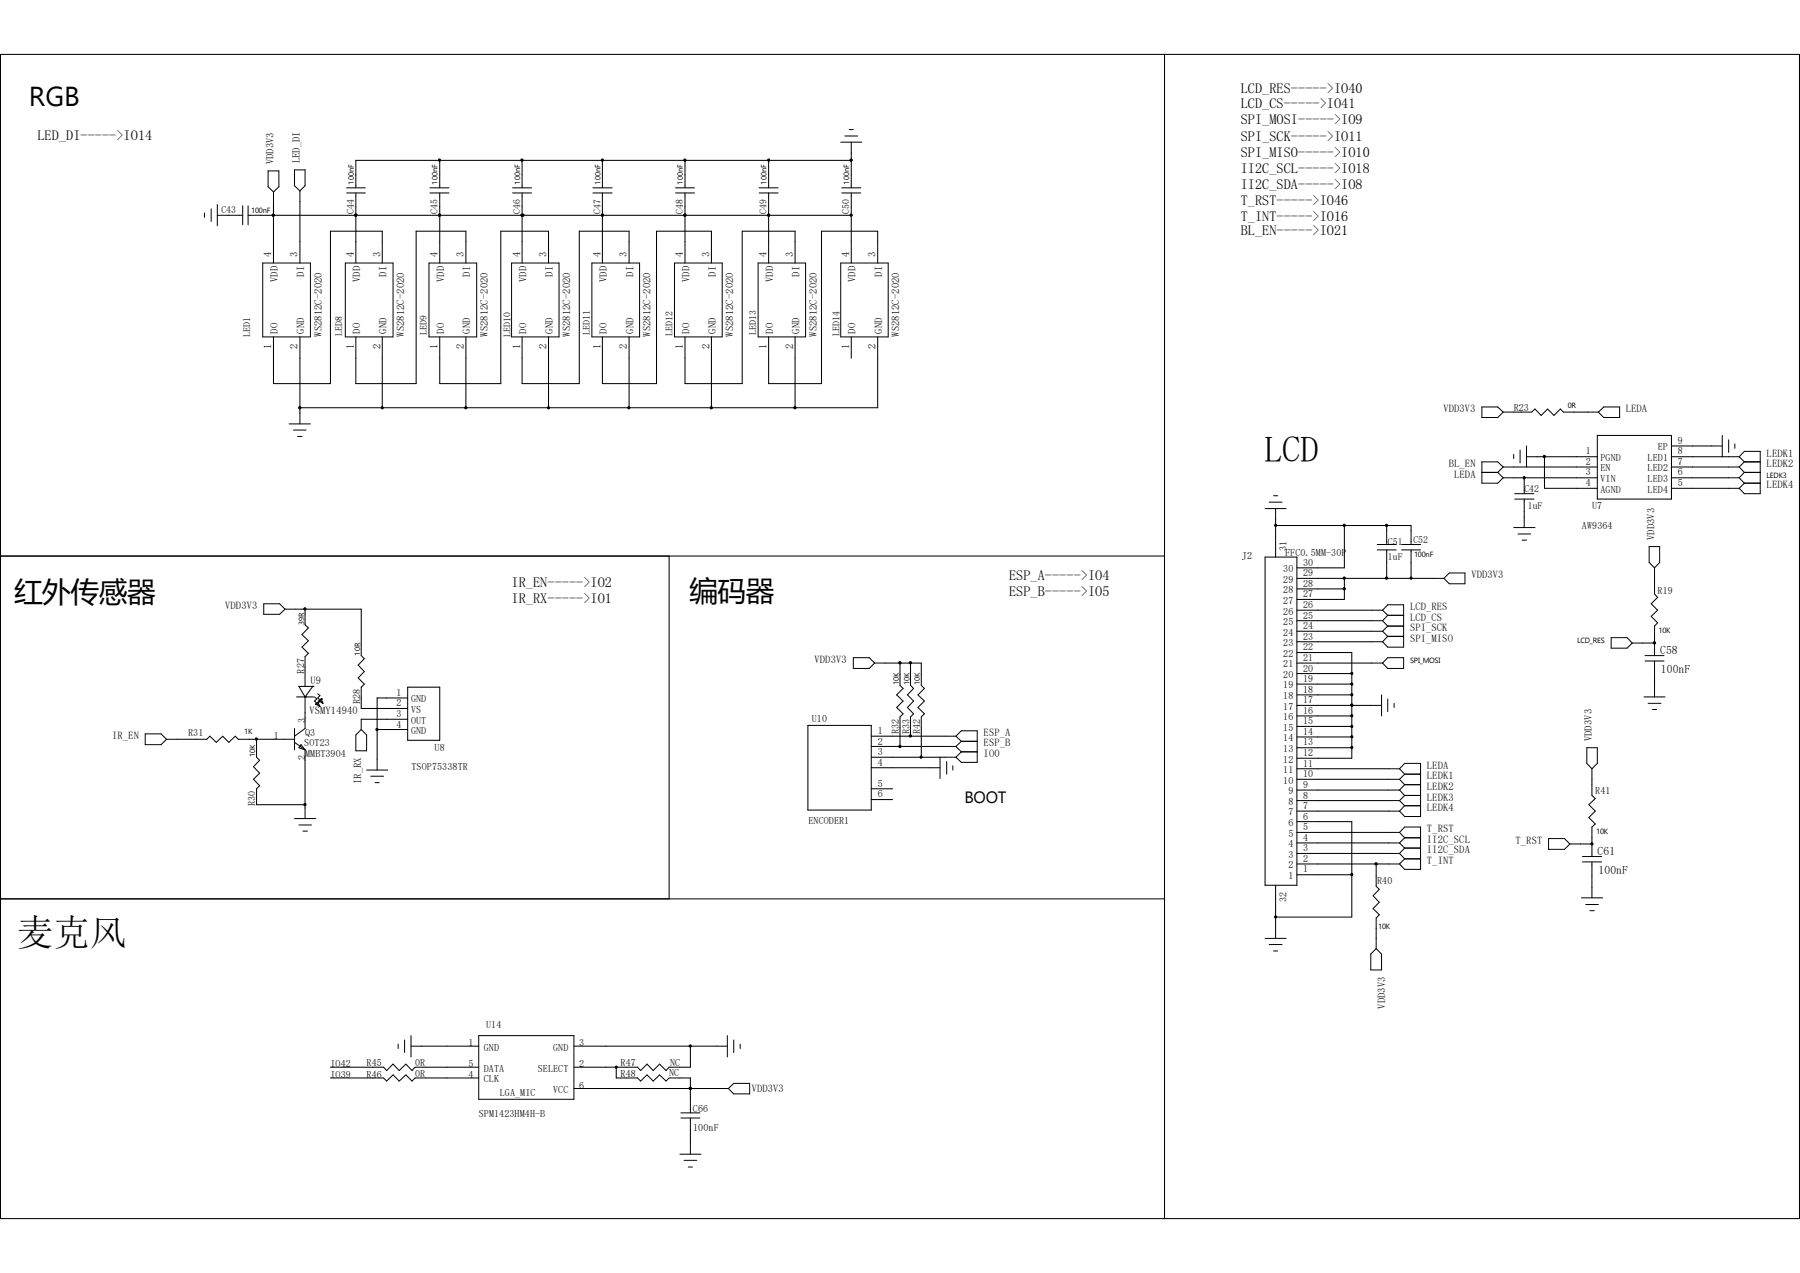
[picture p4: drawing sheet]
<svg xmlns="http://www.w3.org/2000/svg" width="297mm" height="210mm" viewBox="0 0 297 210" stroke-linecap="round" stroke-linejoin="round" font-family="sans-serif">
<g fill="none" stroke="#000" stroke-width=".17">
<path d="M.1 9h296.8v192h-296.8zM192.2 9v192M33.7 35.1v.8M34.8 34.5v2M35.9 35.5h4.1M35.9 33.7v3.6M40 34v3.1M40.9 35.5h99.6M40.9 34v3.1M44.2 28.2h1.8v2.6l-.9 .9-.9-.9zM45.1 35.5h.1M45.1 31.7v11.7"/>
<path d="M48.6 28h1.7v2.6l-.8 .9-.9-.9zM49.5 31.5v11.9M57.2 31.8h3.1M57.2 31h3.1M58.7 35.5h.1M58.7 31.8v11.6M71 31.8h3.1M71 31h3.1M72.6 35.5h.1M72.6 26.5v4.5M72.6 31.8v11.6M84.6 31.8h3.1"/>
<path d="M84.6 31h3.1M86.1 26.5v4.5M86.1 31.8v11.6M97.8 31.8h3.2M97.8 31h3.2M99.4 35.5h.1M99.4 26.5v4.5M99.4 31.8v11.6M111.5 31.8h3.1M111.5 31h3.1M113 35.5h.1M113 26.5v4.5"/>
<path d="M113 31.8v11.6M125.3 31.8h3.1M125.3 31h3.1M126.8 35.5h.1M126.8 26.5v4.5M126.8 31.8v11.6M138.7 23.5h3.5M138.9 31.8h3.1M138.9 31h3.1M139.4 22.4h2.1M140.1 21.4h.7M140.5 26.5h-81.8v4.5"/>
<path d="M140.5 23.5v7.5M140.5 31.8v11.6M43.3 43.4h7.9v12.2h-7.9zM49.5 55.6v14.3M57 43.4h7.9v12.2h-7.9zM63.1 43.4v-5.3h-8.6v25.2h-9.4v-7.7M63.1 55.6v11.7M70.8 43.4h7.9v12.2h-7.9zM76.9 43.4v-5.3h-8.2v25.2h-10v-7.7M76.9 55.6v11.7M84.4 43.4h7.8v12.2h-7.8zM90.5 43.4v-5.3h-7.9v25.2h-10v-7.7"/>
<path d="M90.5 55.6v11.7M97.7 43.4h7.8v12.2h-7.8zM103.8 43.4v-5.3h-8.2v25.2h-9.5v-7.7M103.8 55.6v11.7M111.3 43.4h7.9v12.2h-7.9zM117.4 43.4v-5.3h-9.1v25.2h-8.9v-7.7M117.4 55.6v11.7M125.1 43.4h7.8v12.2h-7.8zM131.2 43.4v-5.3h-8.7v25.2h-9.5v-7.7M131.2 55.6v11.7M138.7 43.4h7.9v12.2h-7.9zM140.5 55.6v3.5"/>
<path d="M144.8 43.4v-5.3h-9.2v25.2h-8.8v-7.7M144.8 55.6v11.7h-95.3M47.7 69.9h3.5M48.4 71h2.1M49.1 72h.7M244.5 77.9h2.6M244.5 67.1h2.6l.9 .9-.9 .9h-2.6zM247.1 77.9l.9 .9M248 77h15.6M248 78.8h15.6M248 68h4.7l.6-.5 1 1 1.1-1 1 1 1.1-1 .5 .5h5.7M248 77l-.9-.8h-2.6v3.5h2.6l.9-.9"/>
<path d="M248 77l-.9 .9M249.8 75v.6M250.8 74.3v2.1M251.5 78.8v2.6M251.9 75.4h11.7M251.9 73.6v3.4M254.8 75.4v5.2h8.8M263.6 71.8h12.2v10.5h-12.2zM263.7 68l.9-.9h2.7v1.8h-2.7zM275.8 75.4h11.2M275.8 77h11.2M275.8 78.8h11.2"/>
<path d="M275.8 73.6h8.4M284.2 71.8v3.6M285.2 72.6v2M286.3 73.2v.8M287 75.4l.8-.9h2.6v6.9h-2.6l-.8-.8M287 78.8l.8 .9M287 75.4l.8 .8M287 77l.8 .9M287.8 79.7h2.6M287.8 77.9h2.6M287.8 77.9l-.8 .9M287.8 76.2h2.6"/>
<path d="M287.8 76.2l-.8 .8M287.8 79.7l-.8 .9M.1 91.7h192.1M43.5 99.6h2.6l.9 .9-.9 .8h-2.6zM110.4 91.7v56.6M208.7 91.9h5.3v54.1h-5.3zM208.7 83.9h3.5M209.4 82.8h2.1M210.1 81.8h.7M210.5 86.7h22.3v3.1M210.5 83.9v8M214 97.2h7.8"/>
<path d="M214 95.4h24.3M221.8 95.4v3.5h-7.8M221.8 86.7v7h-7.8M227.2 89.8h3.2M227.2 90.7h3.2M228.8 95.4h.1M228.8 86.7v3.1M228.8 90.7v4.7M231.3 89.8h3.1M231.3 90.7h3.1M232.8 90.7v4.7M238.3 95.4l.8-.9h2.6v1.8h-2.6z"/>
<path d="M249.8 87h3.5M249.9 82.3h3.2M249.9 81.4h3.2M250.5 88.1h2.1M251.2 89.1h.7M251.5 82.3v4.7M272.1 90.2h1.8v2.6l-.9 .9-.9-.9zM273 93.7v4.3l.5 .6-1 1 1 1.1-1 1 1 1-.5 .6v4.9M275.8 80.6h11.2M47 100.5h12.6v7.7l.5 .5-1 1 1 1.1-1 1 1 1.1-.5 .5v3.5h7.7M48.9 115h2.8M50.3 115h.1"/>
<path d="M50.3 100.5v2.6l.6 .5-1.1 1.1 1.1 1-1.1 1.1 1.1 1-.6 .5v4.9M50.3 115v5.2l-1.7 1.3M51.6 113.2h.1M51.6 113.2h-2.3l1 1.8M51.6 113.2l-1.3 1.8M51.9 115l.4 .3-.4 .4 .9 .8M52.1 116.2h.1M52.1 116.2l.7 .3M52.5 115.9h.1M52.5 114.5l.3 .3-.3 .3 .8 .9M52.5 115.9l.3 .6M52.5 115.9l-.4 .3"/>
<path d="M52.6 115.7h.1M52.6 115.7l.7 .3M53 115.3h.1M53 115.3l.3 .7M53 115.3l-.4 .4M67.3 113.4h5.3v8.7h-5.3zM67.3 115.1h-5.1v11.9M67.3 118.7h-7.7v1.7M133.3 119.7h10.5v13.9h-10.5zM140.8 108.5h2.6l.9 .9-.9 .9h-2.6zM144.3 109.4h7.7v3.7l.5 .5-1 1 1 1.1-1 1 1 1.1-.5 .5v6.6M148.5 109.4h.1"/>
<path d="M148.5 109.4v3.7l.5 .5-1 1 1 1.1-1 1 1 1.1-.5 .5v4.8M150.2 109.4v3.7l.5 .5-1 1 1 1.1-1 1 1 1.1-.5 .5v3.2M214 107.7h9.1v17.4h-9.1M214 119.8h9.1M214 118.1h9.1M214 116.4h14M214 114.6h9.1M214 112.9h9.1M214 111.1h9.1M214 109.4h14.1M214 105.9h14.1M214 104.1h14.1"/>
<path d="M214 102.4h14.1M214 100.7h14.1M223.1 116.4h.1M228 114.6v3.5M228.1 100.7l.9 .8M228.1 100.7l.9-.9h2.6v7h-2.6l-.9-.9M228.1 102.4l.9 .9M228.1 104.1l.9 .9M229 101.5h2.6M229 108.5h2.6v1.8h-2.6l-.9-.9zM229 103.3h2.6M229 101.5l-.9 .9"/>
<path d="M229 105h2.6M229 103.3l-.9 .8M229 105l-.9 .9M229 115.3v2.1M230 116v.7M265.9 105.2h2.6l.8 .9-.8 .8h-2.6zM269.3 106.1h3.7M271.3 115h3.4M271.4 109.1h3.2M271.4 108.2h3.2M271.9 116h2.2M272.7 117.1h.6"/>
<path d="M273 106.1h.1M273 109.1v5.9M24 121.1h2.6l.9 .9-.9 .9h-2.6zM27.5 122h6.6l.5-.5 1.1 1 1-1 1.1 1 1-1 .5 .5h9.3M42.3 122v2.9l.5 .5-1 1.1 1 1.1-1 1 1 1-.5 .5v2.7h8M48.6 122.5l1.7 1.2M48.6 120.2v3.5M48.6 135h3.5M49.3 136.1h2.1M49.7 122.9l.6 .8-1-.3zM50 137.1h.7M50.3 123.7v11.3"/>
<path d="M58.7 121.2l.9-.8 .9 .8v2.7h-1.8zM60.5 127h3.5M61.2 128.1h2.1M61.9 129.1h.7M62.2 120.4h5.1M143.8 121.5h13.9M143.8 123.1h13.9M143.8 124.9h13.9M143.8 126.7h11.3M143.8 130.1h3.5M143.8 131.9h3.5M155.1 124.9v3.5"/>
<path d="M156.2 125.6v2.1M157.2 126.3v.7M157.7 121.5l.9 .8M157.7 121.5l.9-.9h2.6v5.2h-2.6l-.9-.9M157.7 123.1l.9 .9M158.6 122.3h2.6M158.6 124h2.6M158.6 122.3l-.9 .8M158.6 124l-.9 .9M214 139.1h16.9M214 137.3h16.9M214 135.6h9.1v15.7h-12.6"/>
<path d="M214 133.8h16.9M214 132.1h16.9M214 130.3h16.9M214 128.6h16.9M214 126.8h16.9M214 123.4h9.1M214 121.6h9.1M230.9 126.8l.9 .9M230.9 126.8l.9-.9h2.6v8.8h-2.6l-.9-.9M230.9 137.3l.9-.9h2.6v7h-2.6l-.9-.9M230.9 128.6l.9 .9M230.9 130.3l.9 .9"/>
<path d="M230.9 132.1l.9 .8M230.9 137.3l.9 .9M230.9 139.1l.9 .8M231.8 127.7h2.6M231.8 129.5h2.6M231.8 127.7l-.9 .9M231.8 131.2h2.6M231.8 129.5l-.9 .8M231.8 132.9h2.6M231.8 131.2l-.9 .9M231.8 132.9l-.9 .9M231.8 138.2h2.6"/>
<path d="M231.8 139.9h2.6M231.8 138.2l-.9 .9M231.8 139.9l-.9 .9M255.5 138.3h2.6l.9 .9-.9 .9h-2.6zM259 139.2h3.7M261.8 123.4h1.8v2.5l-.9 .9-.9-.9zM262.7 139.2h.1M262.7 126.8v4.4l.5 .5-1 1.1 1 1-1 1.1 1 1-.5 .5v4.9M.1 148.3h192.1M208.7 154.8h3.5M209.4 155.8h2.1M210.1 156.9h.7"/>
<path d="M210.5 146v8.8M214 144.3h9.1M214 142.5h16.9M214 140.8h16.9M227.1 142.5h.1M227.1 142.5v3.7l.5 .5-1 1.1 1 1-1 1.1 1 1-.5 .6v5M227.1 156.5l.9 .9v2.6h-1.8v-2.6zM230.9 140.8l.9 .9M231.8 141.7h2.6M231.8 141.7l-.9 .8M260.9 148.1h3.6M261.1 142.2h3.2"/>
<path d="M261.1 141.3h3.2M261.7 149.2h2M262.3 150.2h.8M262.7 142.2v5.9M54.5 177.8h8.8l.5 .6 1.1-1.1 1 1.1 1.1-1.1 1 1.1 .5-.6h10.5M54.5 176.1h8.8l.5 .5 1.1-1 1 1 1.1-1 1 1 .5-.5h10.5M65.7 172.3v.7M66.8 171.6v2.1M67.8 172.6h11.2M67.8 170.9v3.5M79 170.9h15.7v10.5h-15.7zM94.7 172.6h25.3"/>
<path d="M94.7 179.6h25.5M101.7 176.1v1.7h3.5l.5 .6 1.1-1.1 1 1.1 1-1.1 1.1 1.1 .5-.6h3.5v5.8M113.9 179.6h.1M113.9 172.6v3.5h-3.5l-.5 .5-1.1-1-1 1-1-1-1.1 1-.5-.5h-10.5M120 170.9v3.5M120.2 179.6l.9-.9h2.6v1.8h-2.6zM121.1 171.6v2.1M122.1 172.3v.7M112.2 190.4h3.5M112.4 183.6h3.1M112.4 184.4h3.1M112.9 191.4h2.1"/>
<path d="M113.6 192.5h.7M113.9 184.4v6"/>
</g>
<g fill="#000" stroke="#000" stroke-width=".17">
<circle cx="45.1" cy="35.5" r=".18"/>
<circle cx="58.7" cy="35.5" r=".19"/>
<circle cx="72.5" cy="35.5" r=".18"/>
<circle cx="72.5" cy="26.4" r=".18"/>
<circle cx="86.1" cy="35.5" r=".19"/>
<circle cx="86.1" cy="26.4" r=".19"/>
<circle cx="86.3" cy="35.5" r=".18"/>
<circle cx="99.4" cy="35.5" r=".18"/>
<circle cx="99.4" cy="26.4" r=".18"/>
<circle cx="113" cy="35.5" r=".19"/>
<circle cx="113" cy="26.4" r=".19"/>
<circle cx="126.8" cy="35.5" r=".18"/>
<circle cx="126.8" cy="26.4" r=".18"/>
<circle cx="140.4" cy="26.4" r=".19"/>
<circle cx="140.4" cy="35.5" r=".19"/>
<circle cx="49.5" cy="67.3" r=".19"/>
<circle cx="63.1" cy="67.3" r=".18"/>
<circle cx="76.9" cy="67.3" r=".19"/>
<circle cx="90.5" cy="67.3" r=".18"/>
<circle cx="103.7" cy="67.3" r=".18"/>
<circle cx="117.4" cy="67.3" r=".19"/>
<circle cx="131.2" cy="67.3" r=".19"/>
<circle cx="251.5" cy="78.8" r=".18"/>
<circle cx="254.8" cy="75.3" r=".19"/>
<circle cx="210.5" cy="86.7" r=".18"/>
<circle cx="221.8" cy="86.7" r=".19"/>
<circle cx="221.8" cy="95.4" r=".19"/>
<circle cx="221.8" cy="97.1" r=".19"/>
<circle cx="228.8" cy="86.7" r=".19"/>
<circle cx="228.8" cy="95.4" r=".19"/>
<circle cx="232.8" cy="95.4" r=".18"/>
<circle cx="50.3" cy="100.5" r=".19"/>
<circle cx="148.5" cy="109.3" r=".19"/>
<circle cx="150.2" cy="109.3" r=".19"/>
<circle cx="223" cy="111.1" r=".18"/>
<circle cx="223" cy="116.3" r=".18"/>
<circle cx="223" cy="119.8" r=".18"/>
<circle cx="223" cy="112.9" r=".18"/>
<circle cx="223" cy="114.6" r=".18"/>
<circle cx="223" cy="118.1" r=".18"/>
<circle cx="273" cy="106" r=".19"/>
<circle cx="42.3" cy="121.9" r=".18"/>
<circle cx="50.3" cy="132.7" r=".19"/>
<circle cx="62.2" cy="120.4" r=".19"/>
<circle cx="148.5" cy="123.1" r=".19"/>
<circle cx="150.2" cy="121.4" r=".19"/>
<circle cx="152" cy="124.9" r=".18"/>
<circle cx="223" cy="123.3" r=".18"/>
<circle cx="223" cy="121.6" r=".18"/>
<circle cx="262.7" cy="139.2" r=".18"/>
<circle cx="210.5" cy="151.3" r=".18"/>
<circle cx="223" cy="144.3" r=".18"/>
<circle cx="227.1" cy="142.5" r=".19"/>
<circle cx="101.7" cy="176.1" r=".18"/>
<circle cx="113.9" cy="172.6" r=".19"/>
<circle cx="113.9" cy="179.6" r=".19"/>
</g>
<g font-size="6">
<text x="208.6" y="76.2">LCD</text>
<text x="2.8" y="155.8">麦克风</text>
</g>
<g font-size="4.7">
<text x="2.3" y="99.4">红外传感器</text>
<text x="113.7" y="99.2">编码器</text>
</g>
<text font-size="4.5" x="4.8" y="17.5">RGB</text>
<text font-size="2.7" x="159.1" y="132.4">BOOT</text>
<g font-size="2.4">
<text x="204.7" y="15.3">LCD_RES-----&gt;IO40</text>
<text x="204.7" y="17.9">LCD_CS-----&gt;IO41</text>
<text x="6.2" y="23.1">LED_DI-----&gt;IO14</text>
<text x="204.7" y="20.5">SPI_MOSI-----&gt;IO9</text>
<text x="204.7" y="23.3">SPI_SCK-----&gt;IO11</text>
<text x="204.7" y="25.9">SPI_MISO-----&gt;IO10</text>
<text x="204.7" y="28.5">II2C_SCL-----&gt;IO18</text>
<text x="204.7" y="31.2">II2C_SDA-----&gt;IO8</text>
<text x="204.7" y="33.7">T_RST-----&gt;IO46</text>
<text x="204.7" y="36.4">T_INT-----&gt;IO16</text>
<text x="204.7" y="38.8">BL_EN-----&gt;IO21</text>
<text x="166.5" y="95.8">ESP_A-----&gt;IO4</text>
<text x="84.4" y="96.8">IR_EN-----&gt;IO2</text>
<text x="84.4" y="99.4">IR_RX-----&gt;IO1</text>
<text x="166.5" y="98.4">ESP_B-----&gt;IO5</text>
</g>
<g font-size="1.9">
<text x="273.9" y="107.9">C58</text>
<text x="274.1" y="111">100nF</text>
<text x="263.6" y="141.1">C61</text>
<text x="263.8" y="144.2">100nF</text>
</g>
<g font-size="1.7">
<text x="45.1" y="27.1" transform="rotate(-90 45.1 27.1)">VDD3V3</text>
<text x="49.5" y="27" transform="rotate(-90 49.5 27)">LED_DI</text>
<text x="44.7" y="42.3" transform="rotate(-90 44.7 42.3)">4</text>
<text x="45.8" y="46.6" transform="rotate(-90 45.8 46.6)">VDD</text>
<text x="49.1" y="42.3" transform="rotate(-90 49.1 42.3)">3</text>
<text x="50.2" y="45.7" transform="rotate(-90 50.2 45.7)">DI</text>
<text x="58.4" y="42.3" transform="rotate(-90 58.4 42.3)">4</text>
<text x="59.4" y="46.6" transform="rotate(-90 59.4 46.6)">VDD</text>
<text x="62.8" y="42.3" transform="rotate(-90 62.8 42.3)">3</text>
<text x="63.8" y="45.7" transform="rotate(-90 63.8 45.7)">DI</text>
<text x="72.2" y="42.3" transform="rotate(-90 72.2 42.3)">4</text>
<text x="73.3" y="46.6" transform="rotate(-90 73.3 46.6)">VDD</text>
<text x="76.5" y="42.3" transform="rotate(-90 76.5 42.3)">3</text>
<text x="77.6" y="45.7" transform="rotate(-90 77.6 45.7)">DI</text>
<text x="85.8" y="42.3" transform="rotate(-90 85.8 42.3)">4</text>
<text x="86.9" y="46.6" transform="rotate(-90 86.9 46.6)">VDD</text>
<text x="90.2" y="42.3" transform="rotate(-90 90.2 42.3)">3</text>
<text x="91.2" y="45.7" transform="rotate(-90 91.2 45.7)">DI</text>
<text x="99.1" y="42.3" transform="rotate(-90 99.1 42.3)">4</text>
<text x="100.1" y="46.6" transform="rotate(-90 100.1 46.6)">VDD</text>
<text x="103.4" y="42.3" transform="rotate(-90 103.4 42.3)">3</text>
<text x="104.5" y="45.7" transform="rotate(-90 104.5 45.7)">DI</text>
<text x="112.7" y="42.3" transform="rotate(-90 112.7 42.3)">4</text>
<text x="113.7" y="46.6" transform="rotate(-90 113.7 46.6)">VDD</text>
<text x="117" y="42.3" transform="rotate(-90 117 42.3)">3</text>
<text x="118.1" y="45.7" transform="rotate(-90 118.1 45.7)">DI</text>
<text x="126.5" y="42.3" transform="rotate(-90 126.5 42.3)">4</text>
<text x="127.6" y="46.6" transform="rotate(-90 127.6 46.6)">VDD</text>
<text x="130.9" y="42.3" transform="rotate(-90 130.9 42.3)">3</text>
<text x="131.9" y="45.7" transform="rotate(-90 131.9 45.7)">DI</text>
<text x="140.1" y="42.3" transform="rotate(-90 140.1 42.3)">4</text>
<text x="141.2" y="46.6" transform="rotate(-90 141.2 46.6)">VDD</text>
<text x="144.5" y="42.3" transform="rotate(-90 144.5 42.3)">3</text>
<text x="145.5" y="45.7" transform="rotate(-90 145.5 45.7)">DI</text>
<text x="44.7" y="57.5" transform="rotate(-90 44.7 57.5)">1</text>
<text x="45.8" y="55.1" transform="rotate(-90 45.8 55.1)">DO</text>
<text x="49.1" y="57.5" transform="rotate(-90 49.1 57.5)">2</text>
<text x="50.2" y="55.1" transform="rotate(-90 50.2 55.1)">GND</text>
<text x="53.1" y="55.6" transform="rotate(-90 53.1 55.6)">WS2812C-2020</text>
<text x="58.4" y="57.5" transform="rotate(-90 58.4 57.5)">1</text>
<text x="59.4" y="55.1" transform="rotate(-90 59.4 55.1)">DO</text>
<text x="62.8" y="57.5" transform="rotate(-90 62.8 57.5)">2</text>
<text x="63.8" y="55.1" transform="rotate(-90 63.8 55.1)">GND</text>
<text x="66.7" y="55.6" transform="rotate(-90 66.7 55.6)">WS2812C-2020</text>
<text x="72.2" y="57.5" transform="rotate(-90 72.2 57.5)">1</text>
<text x="73.3" y="55.1" transform="rotate(-90 73.3 55.1)">DO</text>
<text x="76.5" y="57.5" transform="rotate(-90 76.5 57.5)">2</text>
<text x="77.6" y="55.1" transform="rotate(-90 77.6 55.1)">GND</text>
<text x="80.5" y="55.6" transform="rotate(-90 80.5 55.6)">WS2812C-2020</text>
<text x="85.8" y="57.5" transform="rotate(-90 85.8 57.5)">1</text>
<text x="86.9" y="55.1" transform="rotate(-90 86.9 55.1)">DO</text>
<text x="90.2" y="57.5" transform="rotate(-90 90.2 57.5)">2</text>
<text x="91.2" y="55.1" transform="rotate(-90 91.2 55.1)">GND</text>
<text x="94.1" y="55.6" transform="rotate(-90 94.1 55.6)">WS2812C-2020</text>
<text x="99.1" y="57.5" transform="rotate(-90 99.1 57.5)">1</text>
<text x="100.1" y="55.1" transform="rotate(-90 100.1 55.1)">DO</text>
<text x="103.4" y="57.5" transform="rotate(-90 103.4 57.5)">2</text>
<text x="104.5" y="55.1" transform="rotate(-90 104.5 55.1)">GND</text>
<text x="107.4" y="55.6" transform="rotate(-90 107.4 55.6)">WS2812C-2020</text>
<text x="112.7" y="57.5" transform="rotate(-90 112.7 57.5)">1</text>
<text x="113.7" y="55.1" transform="rotate(-90 113.7 55.1)">DO</text>
<text x="117" y="57.5" transform="rotate(-90 117 57.5)">2</text>
<text x="118.1" y="55.1" transform="rotate(-90 118.1 55.1)">GND</text>
<text x="121" y="55.6" transform="rotate(-90 121 55.6)">WS2812C-2020</text>
<text x="126.5" y="57.5" transform="rotate(-90 126.5 57.5)">1</text>
<text x="127.6" y="55.1" transform="rotate(-90 127.6 55.1)">DO</text>
<text x="130.9" y="57.5" transform="rotate(-90 130.9 57.5)">2</text>
<text x="131.9" y="55.1" transform="rotate(-90 131.9 55.1)">GND</text>
<text x="134.8" y="55.6" transform="rotate(-90 134.8 55.6)">WS2812C-2020</text>
<text x="140.1" y="57.5" transform="rotate(-90 140.1 57.5)">1</text>
<text x="141.2" y="55.1" transform="rotate(-90 141.2 55.1)">DO</text>
<text x="144.5" y="57.5" transform="rotate(-90 144.5 57.5)">2</text>
<text x="145.5" y="55.1" transform="rotate(-90 145.5 55.1)">GND</text>
<text x="148.4" y="55.6" transform="rotate(-90 148.4 55.6)">WS2812C-2020</text>
<text x="238.2" y="68">VDD3V3</text>
<text x="249.8" y="67.9">R23</text>
<text x="268.3" y="68">LEDA</text>
<text x="239.1" y="77">BL_EN</text>
<text x="261.7" y="75">1</text>
<text x="261.7" y="76.8">2</text>
<text x="264.1" y="76.1">PGND</text>
<text x="264.1" y="77.8">EN</text>
<text x="271.9" y="77.8">LED2</text>
<text x="271.9" y="76.1">LED1</text>
<text x="273.6" y="74.3">EP</text>
<text x="276.9" y="76.8">7</text>
<text x="276.9" y="75">8</text>
<text x="276.9" y="73.2">9</text>
<text x="291.5" y="75.4">LEDK1</text>
<text x="291.5" y="77">LEDK2</text>
<text x="239.9" y="78.8">LEDA</text>
<text x="261.7" y="78.4">3</text>
<text x="261.7" y="80.2">4</text>
<text x="264.1" y="79.5">VIN</text>
<text x="264.1" y="81.3">AGND</text>
<text x="271.9" y="81.3">LED4</text>
<text x="271.9" y="79.5">LED3</text>
<text x="276.9" y="80.2">5</text>
<text x="276.9" y="78.4">6</text>
<text x="291.5" y="80.6">LEDK4</text>
<text x="261" y="87.2">AW9364</text>
<text x="262.7" y="84">U7</text>
<text x="273" y="89.1" transform="rotate(-90 273 89.1)">VDD3V3</text>
<text x="204.9" y="92.2">J2</text>
<text x="211.8" y="94.4">30</text>
<text x="212" y="91.7">FFC0.5MM-30P</text>
<text x="212.3" y="90.9" transform="rotate(-90 212.3 90.9)">31</text>
<text x="215" y="95.1">29</text>
<text x="215" y="93.3">30</text>
<text x="242.8" y="95.4">VDD3V3</text>
<text x="37.2" y="100.5">VDD3V3</text>
<text x="211.8" y="101.4">26</text>
<text x="211.8" y="99.6">27</text>
<text x="211.8" y="97.9">28</text>
<text x="211.8" y="96.1">29</text>
<text x="215" y="100.3">26</text>
<text x="215" y="98.6">27</text>
<text x="215" y="96.8">28</text>
<text x="232.7" y="100.7">LCD_RES</text>
<text x="273.5" y="97.9">R19</text>
<text x="211.8" y="106.6">23</text>
<text x="211.8" y="104.9">24</text>
<text x="211.8" y="103.1">25</text>
<text x="215" y="107.3">22</text>
<text x="215" y="105.5">23</text>
<text x="215" y="103.8">24</text>
<text x="215" y="102.1">25</text>
<text x="232.7" y="102.4">LCD_CS</text>
<text x="232.7" y="104.1">SPI_SCK</text>
<text x="232.7" y="105.9">SPI_MISO</text>
<text x="50.2" y="111.1" transform="rotate(-90 50.2 111.1)">R27</text>
<text x="51.2" y="112.8">U9</text>
<text x="134.4" y="109.4">VDD3V3</text>
<text x="211.8" y="113.6">19</text>
<text x="211.8" y="111.8">20</text>
<text x="211.8" y="110.1">21</text>
<text x="211.8" y="108.4">22</text>
<text x="215" y="112.5">19</text>
<text x="215" y="110.8">20</text>
<text x="215" y="109.1">21</text>
<text x="50.3" y="119.3" transform="rotate(-90 50.3 119.3)">3</text>
<text x="51.1" y="117.8">VSMY14940</text>
<text x="59.4" y="116.2" transform="rotate(-90 59.4 116.2)">R28</text>
<text x="65.4" y="114.8">1</text>
<text x="65.4" y="116.5">2</text>
<text x="65.4" y="118.3">3</text>
<text x="67.8" y="115.9">GND</text>
<text x="67.8" y="117.6">VS</text>
<text x="67.8" y="119.4">OUT</text>
<text x="133.9" y="119.2">U10</text>
<text x="211.8" y="118.8">16</text>
<text x="211.8" y="117.1">17</text>
<text x="211.8" y="115.4">18</text>
<text x="215" y="119.5">15</text>
<text x="215" y="117.8">16</text>
<text x="215" y="116">17</text>
<text x="215" y="114.3">18</text>
<text x="18.5" y="122">IR_EN</text>
<text x="31" y="121.5">R31</text>
<text x="45.2" y="122">1</text>
<text x="50.2" y="123.1">SOT23</text>
<text x="50.3" y="121.5">Q3</text>
<text x="50.3" y="124.9">MMBT3904</text>
<text x="50.3" y="125.4" transform="rotate(-90 50.3 125.4)">2</text>
<text x="65.4" y="120.1">4</text>
<text x="67.8" y="121.1">GND</text>
<text x="71.7" y="123.9">U8</text>
<text x="144.8" y="121.1">1</text>
<text x="144.8" y="122.9">2</text>
<text x="144.8" y="124.5">3</text>
<text x="148.3" y="121.1" transform="rotate(-90 148.3 121.1)">R32</text>
<text x="150.1" y="121.1" transform="rotate(-90 150.1 121.1)">R33</text>
<text x="151.8" y="121.1" transform="rotate(-90 151.8 121.1)">R42</text>
<text x="162.3" y="121.5">ESP_A</text>
<text x="162.3" y="123.1">ESP_B</text>
<text x="162.3" y="124.9">IO0</text>
<text x="211.8" y="125.8">12</text>
<text x="211.8" y="124.1">13</text>
<text x="211.8" y="122.3">14</text>
<text x="211.8" y="120.6">15</text>
<text x="215" y="124.8">12</text>
<text x="215" y="123">13</text>
<text x="215" y="121.2">14</text>
<text x="262.7" y="122.3" transform="rotate(-90 262.7 122.3)">VDD3V3</text>
<text x="59.6" y="129.4" transform="rotate(-90 59.6 129.4)">IR_RX</text>
<text x="67.9" y="127.1">TSOP75338TR</text>
<text x="144.8" y="126.3">4</text>
<text x="144.8" y="129.8">5</text>
<text x="144.8" y="131.5">6</text>
<text x="211.8" y="129.3">10</text>
<text x="211.8" y="127.6">11</text>
<text x="212.6" y="131.1">9</text>
<text x="215" y="131.7">8</text>
<text x="215" y="130">9</text>
<text x="215" y="128.2">10</text>
<text x="215" y="126.5">11</text>
<text x="235.5" y="126.8">LEDA</text>
<text x="235.5" y="128.6">LEDK1</text>
<text x="235.5" y="130.3">LEDK2</text>
<text x="263.2" y="131.1">R41</text>
<text x="42.1" y="132.9" transform="rotate(-90 42.1 132.9)">R30</text>
<text x="133.4" y="136">ENCODER1</text>
<text x="212.6" y="136.3">6</text>
<text x="212.6" y="134.5">7</text>
<text x="212.6" y="132.8">8</text>
<text x="215" y="136.9">5</text>
<text x="215" y="135.2">6</text>
<text x="215" y="133.5">7</text>
<text x="235.5" y="132.1">LEDK3</text>
<text x="235.5" y="133.8">LEDK4</text>
<text x="235.5" y="137.3">T_RST</text>
<text x="212.6" y="143.3">2</text>
<text x="212.6" y="141.5">3</text>
<text x="212.6" y="139.8">4</text>
<text x="212.6" y="138">5</text>
<text x="215" y="143.9">1</text>
<text x="215" y="142.2">2</text>
<text x="215" y="140.5">3</text>
<text x="215" y="138.7">4</text>
<text x="235.5" y="139.1">II2C_SCL</text>
<text x="235.5" y="140.8">II2C_SDA</text>
<text x="235.5" y="142.5">T_INT</text>
<text x="250.1" y="139.2">T_RST</text>
<text x="212.3" y="148.8" transform="rotate(-90 212.3 148.8)">32</text>
<text x="212.6" y="145">1</text>
<text x="227.2" y="145.9">R40</text>
<text x="228.6" y="166.4" transform="rotate(-90 228.6 166.4)">VDD3V3</text>
<text x="77.3" y="172.6">1</text>
<text x="79.8" y="173.3">GND</text>
<text x="80.2" y="169.6">U14</text>
<text x="91.3" y="173.3">GND</text>
<text x="95.6" y="172.6">3</text>
<text x="54.5" y="177.8">IO39</text>
<text x="54.5" y="176.1">IO42</text>
<text x="60.5" y="175.9">R45</text>
<text x="60.5" y="177.8">R46</text>
<text x="68.5" y="177.7">0R</text>
<text x="68.5" y="175.9">0R</text>
<text x="77.3" y="177.8">4</text>
<text x="77.3" y="176.1">5</text>
<text x="79.8" y="178.6">CLK</text>
<text x="79.8" y="176.8">DATA</text>
<text x="88.7" y="176.8">SELECT</text>
<text x="95.6" y="176.1">2</text>
<text x="95.6" y="179.6">6</text>
<text x="102.4" y="177.7">R48</text>
<text x="102.4" y="175.9">R47</text>
<text x="110.4" y="177.5">NC</text>
<text x="110.6" y="175.9">NC</text>
<text x="79" y="184.3">SPM1423HM4H-B</text>
<text x="82.5" y="180.8">LGA_MIC</text>
<text x="91.3" y="180.3">VCC</text>
<text x="114.3" y="183.5">C66</text>
<text x="124" y="180.1">VDD3V3</text>
<text x="114.4" y="186.6">100nF</text>
</g>
<g font-size="1.6">
<text x="36.5" y="35.1">C43</text>
<text x="58.4" y="35.3" transform="rotate(-90 58.4 35.3)">C44</text>
<text x="72.2" y="35.3" transform="rotate(-90 72.2 35.3)">C45</text>
<text x="85.8" y="35.3" transform="rotate(-90 85.8 35.3)">C46</text>
<text x="99.1" y="35.3" transform="rotate(-90 99.1 35.3)">C47</text>
<text x="112.7" y="35.3" transform="rotate(-90 112.7 35.3)">C48</text>
<text x="126.5" y="35.3" transform="rotate(-90 126.5 35.3)">C49</text>
<text x="140.1" y="35.3" transform="rotate(-90 140.1 35.3)">C50</text>
<text x="41.3" y="55.6" transform="rotate(-90 41.3 55.6)">LED1</text>
<text x="56.5" y="55.4" transform="rotate(-90 56.5 55.4)">LED8</text>
<text x="70.4" y="55.2" transform="rotate(-90 70.4 55.2)">LED9</text>
<text x="84.2" y="55.6" transform="rotate(-90 84.2 55.6)">LED10</text>
<text x="97.3" y="55.2" transform="rotate(-90 97.3 55.2)">LED11</text>
<text x="111" y="55.4" transform="rotate(-90 111 55.4)">LED12</text>
<text x="124.8" y="55.2" transform="rotate(-90 124.8 55.2)">LED13</text>
<text x="138.5" y="55.4" transform="rotate(-90 138.5 55.4)">LED14</text>
<text x="251.5" y="81.2">C42</text>
<text x="229" y="89.8">C51</text>
<text x="233.2" y="89.6">C52</text>
<text x="252.1" y="84">1uF</text>
<text x="229" y="92.4">1uF</text>
</g>
<g font-size="1.2">
<text x="41.4" y="35.1">100nF</text>
<text x="58.4" y="30.4" transform="rotate(-90 58.4 30.4)">100nF</text>
<text x="72.2" y="30.4" transform="rotate(-90 72.2 30.4)">100nF</text>
<text x="85.8" y="30.4" transform="rotate(-90 85.8 30.4)">100nF</text>
<text x="99.1" y="30.4" transform="rotate(-90 99.1 30.4)">100nF</text>
<text x="112.7" y="30.4" transform="rotate(-90 112.7 30.4)">100nF</text>
<text x="126.5" y="30.4" transform="rotate(-90 126.5 30.4)">100nF</text>
<text x="140.1" y="30.4" transform="rotate(-90 140.1 30.4)">100nF</text>
<text x="258.7" y="67.3">0R</text>
<text x="291.5" y="78.8">LEDK3</text>
<text x="233.3" y="91.9">100nF</text>
<text x="50.2" y="103.1" transform="rotate(-90 50.2 103.1)">39R</text>
<text x="260.2" y="106.1">LCD_RES</text>
<text x="273.7" y="104.4">10K</text>
<text x="59.4" y="108.2" transform="rotate(-90 59.4 108.2)">10R</text>
<text x="148.3" y="113.1" transform="rotate(-90 148.3 113.1)">10K</text>
<text x="150.1" y="113.1" transform="rotate(-90 150.1 113.1)">10K</text>
<text x="151.8" y="113.1" transform="rotate(-90 151.8 113.1)">10K</text>
<text x="232.7" y="109.4">SPI_MOSI</text>
<text x="40.3" y="121">1K</text>
<text x="42.1" y="124.9" transform="rotate(-90 42.1 124.9)">10K</text>
<text x="263.4" y="137.7">10K</text>
<text x="227.4" y="153.2">10K</text>
</g>
</svg>
